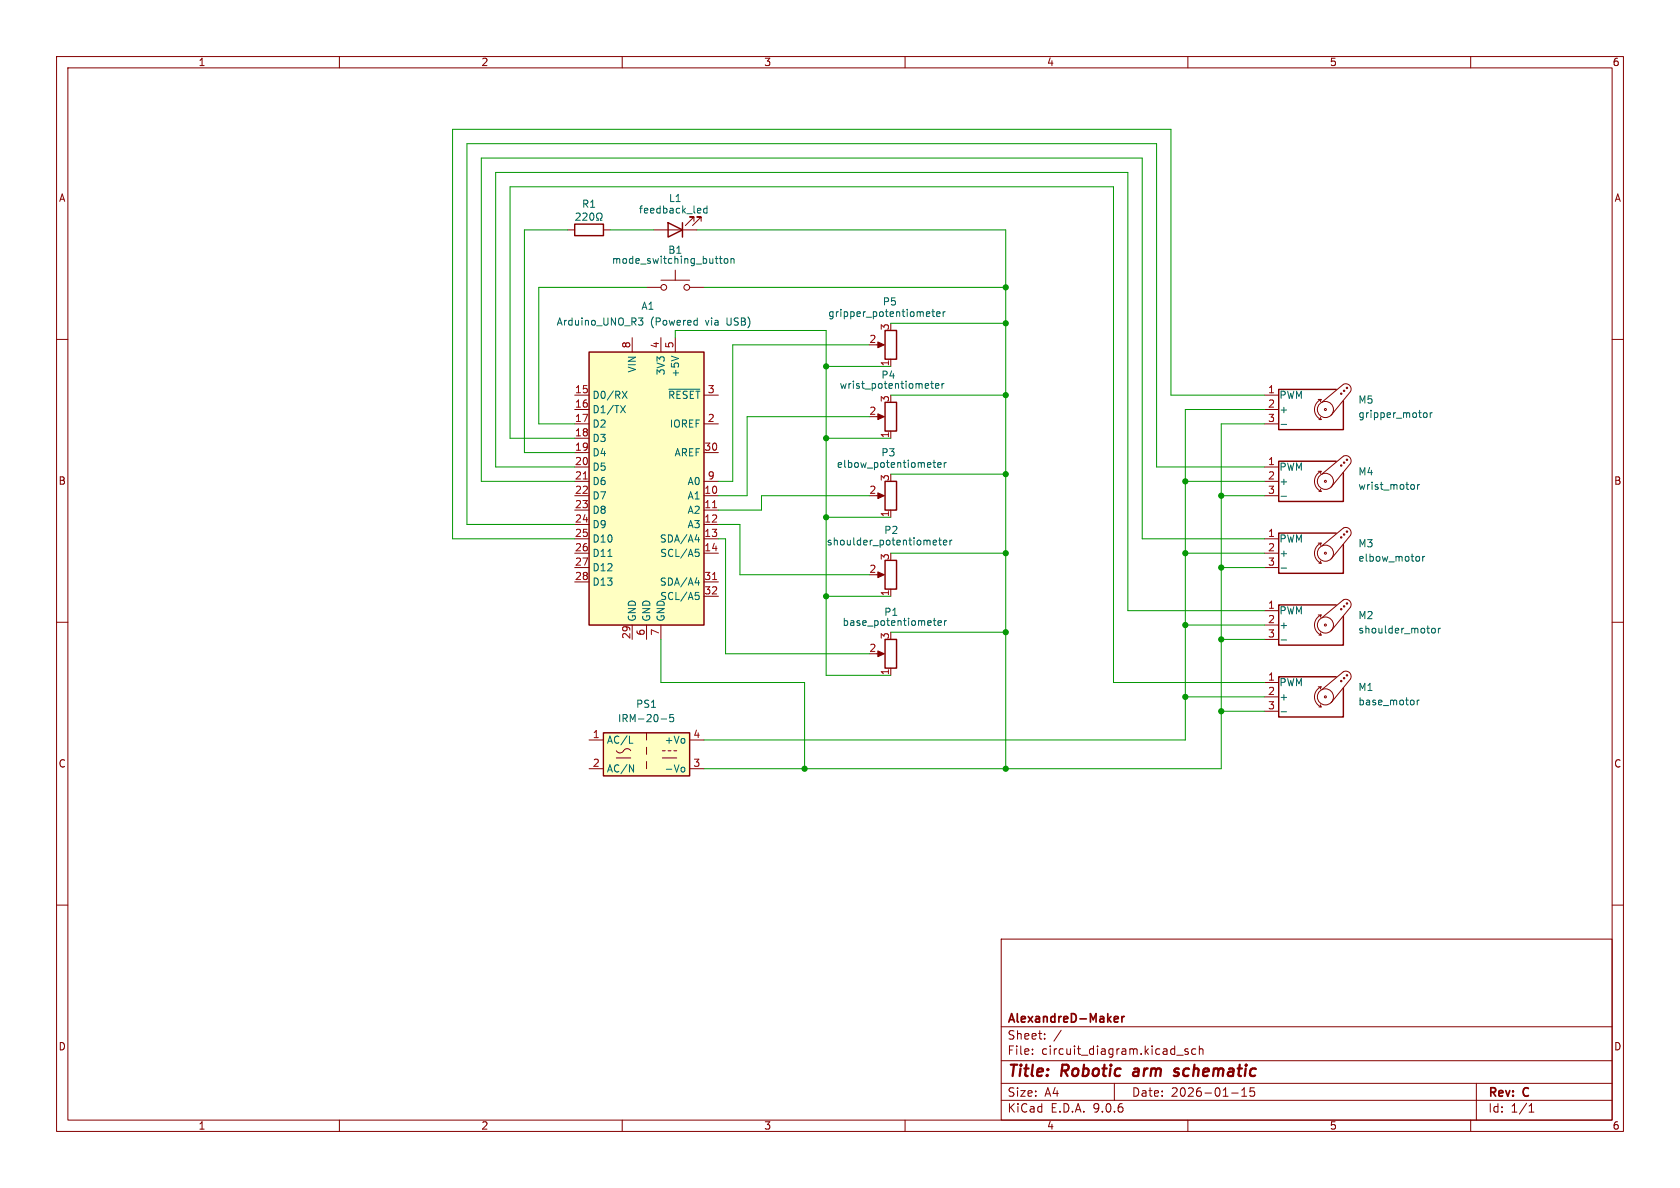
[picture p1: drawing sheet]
<svg xmlns="http://www.w3.org/2000/svg" width="297mm" height="210mm" viewBox="0 0 297 210" stroke-linecap="round" stroke-linejoin="round" font-family="sans-serif">
<g fill="none" stroke="#840000" stroke-width=".18">
<path d="M10 10h277v190h-277zM12 12h273v186h-273zM60 10v2M110 10v2M160 10v2M210 10v2M260 10v2M114.3 50.8h2.5M116.8 49.5h5.1M119.4 47.8v1.7M121.9 50.8h2.6M10 60h2"/>
<path d="M285 60h2M10 110h2M285 110h2M10 160h2M177 166h108v32h-108zM285 160h2M60 198v2M110 198v2M160 198v2M177 194.5h108M177 191.5h108M177 187.5h108"/>
<path d="M177 181.5h108M182.5 186.3v.1M182.5 185.5v.1M184.7 183.6v.1M184.7 182.8v.1M187.6 182.1l-1.3 2M197 191.5v3M208 186.5h1.2M210 198v2M210 185.5l-.3-.1-.2 .2v.2l.5 .2v.3h-.5M211.4 185.5l-.4-.1-.3 .3v.4l.1 .2h.6M212 185.5l.2-.1 .4 .1 .1 .9"/>
<path d="M212 184.9v1.5M217.7 193.2h1.2M219.5 193.8h.9M219.5 192.7l.5-.4v1.5M221.7 192.3h-.7v.7l.2-.1h.5l.1 .3-.1 .5-.2 .1-.5-.1M260 198v2M261 191.5v6.5M270.3 196.6h.9M270.3 195.5l.4-.4v1.5"/>
<circle cx="117.3" cy="50.8" r=".51"/>
<circle cx="121.4" cy="50.8" r=".51"/>
</g>
<path d="M200.4 189.5l-.1 .4 .2 .3M208.4 189a.49 .49 0 0 0-.8 .3l.1 .1 .6 .2 .1 .3-.3 .3-.6-.1" fill="none" stroke="#840000" stroke-width=".4"/>
<path d="M197 179.9l.2-.2h.3l.2 .2v.1l-.7 .2M198.3 179.7v1M198.8 179.7l-.3 .1-.2 .2M197 180.5l.2 .2 .4-.1" fill="none" stroke="#840000" stroke-width=".3"/>
<path d="M127.2 45.7h.5M127.4 45.3v1.1l.3 .2M128.1 45.8l.2-.1 .3 .1 .1 .5-.1 .2-.3 .1-.2-.2zM129.2 45.8l.2-.1 .3 .1 .1 .8M129.2 45.7v.9" fill="none" stroke="#006464" stroke-width=".18"/>
<path d="M104.1 62.2h20.4v48.3h-20.4z" fill="#ffffc2"/>
<path d="M104.1 62.2h20.4v48.3h-20.4zM156.5 71.1h2v5.1h-2zM156.5 85.1h2v5.1h-2zM156.5 99.1h2v5h-2zM156.5 113h2v5.1h-2z" fill="none" stroke="#840000" stroke-width=".25"/>
<g fill="none" stroke="#840000" stroke-width=".18">
<path d="M111.8 59.7v2.5M116.8 59.7v2.5M119.4 59.7v2.5M101.6 69.9h2.5M101.6 72.4h2.5M101.6 74.9h2.5M101.6 77.5h2.5M124.5 69.9h2.5M124.5 74.9h2.5M154.9 73.7h1.1M157.5 76.2v1.3M101.6 80h2.5"/>
<path d="M101.6 82.6h2.5M101.6 85.1h2.5M101.6 87.6h2.5M101.6 90.2h2.5M101.6 92.7h2.5M101.6 95.3h2.5M101.6 97.8h2.5M124.5 80h2.5M124.5 85.1h2.5M124.5 87.6h2.5M124.5 90.2h2.5M124.5 92.7h2.5"/>
<path d="M124.5 95.3h2.5M124.5 97.8h2.5M154.9 87.6h1.1M157.5 90.2v1.2M101.6 100.3h2.5M101.6 102.9h2.5M111.8 110.5v2.5M114.3 110.5v2.5M116.8 110.5v2.5M124.5 102.9h2.5M124.5 105.4h2.5M154.9 101.6h1.1"/>
<path d="M154.9 115.6h1.1M157.5 104.1v1.3M157.5 118.1v1.3"/>
</g>
<g fill="none" stroke="#006464" stroke-width=".18">
<path d="M112.9 56.2h.7l-.4 .5 .4 .1v.4l-.2 .3h-.4M122.9 56.6l.4 .1M123.3 57.4l-.4 .1M123.3 56.2v1.3M109.7 71.7l.9 1.3M110 69.2l.9 1.2M110.6 71.7l-.9 1.3M110.9 69.2l-.9 1.2M118.2 68.8h5.5M118.7 63l1.3 .4M164.5 67.8h.5M164.7 67.4v1.1l.3 .2"/>
<path d="M165.4 68.2l.6-.1-.1-.2-.3-.1-.2 .2v.6h.5M166.5 67.8v.9M166.9 67.8l-.4 .2M107.5 98.4h.7M122.9 95.4h.8M122.9 97.1h.6M123.1 97.6h.3l.2 .2-.1 .5-.4 .1M123.5 95v.8M164.9 81.8h.5M165.1 81.4v1l.3 .2M165.2 95.5l.3 .1 .1 .2-.6 .1M165.5 96.3h-.3"/>
<path d="M165.8 82.2l.6-.1-.1-.3h-.3l-.2 .2v.6h.5M165.9 95.5h.5M166.1 95.1v1.1l.3 .1M166.8 95.9l.6-.1-.1-.2-.3-.1-.2 .2v.6h.5M166.9 81.8v.8M167.3 81.8l-.4 .2M167.9 95.5v.8M168.3 95.5l-.4 .2M122.9 103h.8M122.9 104.7h.6M123.1 105.2h.3l.2 .2-.1 .5-.4 .1M123.5 102.6v.8"/>
<path d="M165 109.7h.5M165.2 109.3v1.1l.3 .2M165.8 110.1l.6-.1v-.2l-.4-.1-.2 .2 .1 .6h.5M167 109.7v.9M167.3 109.7l-.3 .3"/>
</g>
<path d="M103.1 84.7h.7M126 89.8h.7M126 102.5h.7" fill="none" stroke="#a90000" stroke-width=".18"/>
<g fill="#840000" stroke="#840000" stroke-width=".18">
<path d="M155.2 87.1l1.1 .5-1.1 .5z"/>
<path d="M155.2 101.1l1.1 .5-1.1 .5z"/>
<path d="M155.2 73.2l1.1 .5-1.1 .5z"/>
<path d="M155.2 115.1l1.1 .5-1.1 .5z"/>
</g>
<path d="M106.7 129.5h15.2v7.7h-15.2z" fill="#ffffc2"/>
<path d="M101.6 39.6h5.1v2.1h-5.1zM118.1 39.4l2.5 1.2-2.5 1.3zM120.6 39.4v2.5M156.5 58.4h2v5.1h-2zM236.2 68.8h-10.1v7.1h11.4v-5M236.2 81.5h-10.1v7.1h11.4v-5M236.2 94.2h-10.1v7.1h11.4v-5M236.2 106.9h-10.1v7.1h11.4v-5M236.2 119.6h-10.1v7.1h11.4v-5M106.7 129.5h15.2v7.7h-15.2z" fill="none" stroke="#840000" stroke-width=".25"/>
<g fill="none" stroke="#840000" stroke-width=".18">
<path d="M122.7 39.1v-.7h-.8h.8l-1.5 1.5M124 39.1v-.7h-.8h.8l-1.6 1.5M100.3 40.6h1.3M106.7 40.6h1.2M115.6 40.6h7.6M154.9 61h1.1M157.5 63.5v1.3M223.5 69.9h2.6M223.5 72.4h2.6M223.5 74.9h2.6M233 70.6h.6M233.2 74.2h.4"/>
<path d="M233.4 73.8l.2 .4M233.6 70.6a1.94 1.94 0 0 0-1.2 1.8 1.94 1.94 0 0 0 1.2 1.8M233.6 70.6l-.2 .4M233.7 71.1l3.8-3.2a.94 .94 0 0 1 1.1 .2 .94 .94 0 0 1 .2 1.1l-3.5 4.2M223.5 82.6h2.6M223.5 85.1h2.6M223.5 87.6h2.6M223.5 95.3h2.6M223.5 97.8h2.6M233 83.3h.6M233 96h.6M233.2 86.9h.4"/>
<path d="M233.2 99.6h.4M233.4 86.5l.2 .4M233.4 99.2l.2 .4M233.6 83.3a1.94 1.94 0 0 0-1.2 1.8 1.94 1.94 0 0 0 1.2 1.8M233.6 96a1.94 1.94 0 0 0-1.2 1.8 1.94 1.94 0 0 0 1.2 1.8M233.6 83.3l-.2 .4M233.6 96l-.2 .4M233.7 83.8l3.8-3.2a.94 .94 0 0 1 1.1 .2 .94 .94 0 0 1 .2 1.1l-3.5 4.2M233.7 96.5l3.8-3.2a.94 .94 0 0 1 1.1 .2 .94 .94 0 0 1 .2 1.1l-3.5 4.2M223.5 100.3h2.6M223.5 108h2.6M223.5 110.5h2.6"/>
<path d="M223.5 113h2.6M233 108.7h.6M233.2 112.3h.4M233.4 111.9l.2 .4M233.6 108.7a1.94 1.94 0 0 0-1.2 1.8 1.94 1.94 0 0 0 1.2 1.8M233.6 108.7l-.2 .4M233.7 109.2l3.8-3.2a.94 .94 0 0 1 1.1 .2 .94 .94 0 0 1 .2 1.1l-3.5 4.2M104.1 130.8h2.6M104.1 135.9h2.6M109 132.7a.8 .8 0 0 0 .8 .4 .8 .8 0 0 0 .6-.6 .73 .73 0 0 1 1.1 .2M109 134h2.5M114.3 129.5v1.3"/>
<path d="M114.3 132.1v1.3M114.3 134.6v1.3M117.1 134h2.5M117.1 132.7h.5M118.1 132.7h.5M119.1 132.7h.5M121.9 130.8h2.6M121.9 135.9h2.6M223.5 120.7h2.6M223.5 123.2h2.6M223.5 125.7h2.6M233 121.4h.6"/>
<path d="M233.2 125h.4M233.4 124.6l.2 .4M233.6 121.4a1.94 1.94 0 0 0-1.2 1.8 1.94 1.94 0 0 0 1.2 1.8M233.6 121.4l-.2 .4M233.7 121.9l3.8-3.2a.94 .94 0 0 1 1.1 .2 .94 .94 0 0 1 .2 1.1l-3.5 4.2"/>
<circle cx="234.3" cy="72.4" r=".18"/>
<circle cx="234.3" cy="72.4" r="1.42"/>
<circle cx="237.1" cy="69.6" r=".13"/>
<circle cx="237.6" cy="69.1" r=".13"/>
<circle cx="238.1" cy="68.6" r=".13"/>
<circle cx="234.3" cy="85.1" r=".18"/>
<circle cx="234.3" cy="97.8" r=".18"/>
<circle cx="234.3" cy="97.8" r="1.42"/>
<circle cx="234.3" cy="85.1" r="1.42"/>
<circle cx="237.1" cy="95" r=".13"/>
<circle cx="237.1" cy="82.3" r=".13"/>
<circle cx="237.6" cy="94.5" r=".13"/>
<circle cx="237.6" cy="81.8" r=".13"/>
<circle cx="238.1" cy="94" r=".13"/>
<circle cx="238.1" cy="81.3" r=".13"/>
<circle cx="234.3" cy="110.5" r=".18"/>
<circle cx="234.3" cy="110.5" r="1.42"/>
<circle cx="237.1" cy="107.7" r=".13"/>
<circle cx="237.6" cy="119.9" r=".13"/>
<circle cx="237.6" cy="107.2" r=".13"/>
<circle cx="238.1" cy="106.7" r=".13"/>
<circle cx="238.1" cy="119.4" r=".13"/>
<circle cx="234.3" cy="123.2" r=".18"/>
<circle cx="234.3" cy="123.2" r="1.42"/>
<circle cx="237.1" cy="120.4" r=".13"/>
</g>
<g fill="none" stroke="#006464" stroke-width=".18">
<path d="M101.8 37.8l.5-.1 .3 .3-.8 .9h.8M103.1 37.8l.4-.1 .3 .3-.8 .9h.8M104.4 37.8l.2-.1a.68 .68 0 0 1 .4 .6 .68 .68 0 0 1-.4 .6l-.2-.1-.1-.4zM105.5 38.9h.3v-.2a.54 .54 0 0 1-.3-.7 .54 .54 0 0 1 .8-.3 .58 .58 0 0 1-.2 1v.2h.3M123.8 36.9l.1 .2-.6 .1M125 36.9l-.4-.1-.2 .3 .1 .5h.5M125 36.4v1.3M164.2 55.1l.2 .3-.6 .1M164.3 55.9l-.1 .1M164.7 55.1h.5M164.9 54.7v1.1l.3 .2M165.6 55.5l.6-.1-.1-.2-.3-.1-.2 .2v.6h.5"/>
<path d="M166.7 55.1v.9M167.1 55.1l-.4 .2M226.5 75h1M251.6 73.2l.3-.2h.3l.1 .2-.1 .5-.3 .1-.3-.2M252.8 73v.8M253.2 73l-.4 .2M226.5 87.7h1M249.6 85.7h.3l.2 .2-.1 .5-.4 .1M250.6 85.7v.8M250.7 98.4l.3 .2v.4l-.3 .2M251 85.7l-.4 .2M251.5 98.4v.8"/>
<path d="M251.9 98.4l-.4 .2M226.5 100.4h1M226.5 113.1h1M253.2 111.1h.3l.2 .2v.4l-.2 .2-.3-.1-.1-.1zM254.3 111.1v.8M254.7 111.1l-.4 .2M111.3 131.4h.6M111.3 135.2l.7 1.3v-1.3M116.9 127.1h.9M119 126.3h-.6v.6l.2-.1 .4 .1 .1 .1-.1 .5-.1 .1-.5-.1M120.6 135.6l.3 .1 .2 .2-.1 .4-.4 .2M226.5 125.8h1"/>
<path d="M249.9 123.9v.6M250.5 123.8v.8M250.9 123.8l-.4 .2"/>
</g>
<path d="M155.2 60.5l1.1 .5-1.1 .5z" fill="#840000" stroke="#840000" stroke-width=".18"/>
<g fill="none" stroke="#009600" stroke-width=".18">
<path d="M100.3 40.6h-7.6v39.4h8.9M107.9 40.6h7.7M114.3 50.8h-19.1v24.1h6.4M119.4 59.7v-1.3h26.6v61h11.5M123.2 40.6h54.6v95.3M124.5 50.8h53.3M157.5 57.2h20.3M101.6 77.5h-11.4v-44.5h106.6v87.7h26.7M146 77.5h11.5M146 64.8h11.5M153.7 61h-24.2v24.1h-2.5M153.7 73.7h-21.6v13.9h-5.1"/>
<path d="M157.5 69.9h20.3M223.5 74.9h-7.6v61h-91.4M223.5 72.4h-14v58.4h-85M223.5 69.9h-16.5v-47h-127v72.4h21.6M101.6 85.1h-16.5v-57.2h116.8v67.4h21.6M101.6 82.6h-14v-52.1h111.8v77.5h24.1M127 95.3h1.3v20.3h25.4M127 92.7h3.8v8.9h22.9M146 91.4h11.5M153.7 87.6h-19.1v2.6h-7.6M157.5 97.8h20.3M157.5 83.8h20.3"/>
<path d="M209.5 97.8h14M209.5 85.1h14M215.9 87.6h7.6M223.5 82.6h-19v-57.2h-122v67.3h19.1M116.8 113v7.7h25.4v15.2M146 105.4h11.5M157.5 111.8h20.3M209.5 110.5h14M215.9 100.3h7.6M215.9 113h7.6M209.5 123.2h14M215.9 125.7h7.6"/>
</g>
<g fill="#009600" stroke="#009600" stroke-width=".18">
<circle cx="142.2" cy="135.9" r=".46"/>
<circle cx="146" cy="105.4" r=".46"/>
<circle cx="146" cy="91.4" r=".46"/>
<circle cx="215.9" cy="87.6" r=".46"/>
<circle cx="215.9" cy="100.3" r=".46"/>
<circle cx="209.5" cy="85.1" r=".46"/>
<circle cx="177.8" cy="69.9" r=".46"/>
<circle cx="177.8" cy="83.8" r=".46"/>
<circle cx="146" cy="77.5" r=".46"/>
<circle cx="146" cy="64.8" r=".46"/>
<circle cx="177.8" cy="50.8" r=".46"/>
<circle cx="177.8" cy="57.2" r=".46"/>
<circle cx="215.9" cy="125.7" r=".46"/>
<circle cx="209.5" cy="123.2" r=".46"/>
<circle cx="177.8" cy="97.8" r=".46"/>
<circle cx="177.8" cy="111.8" r=".46"/>
<circle cx="209.5" cy="97.8" r=".46"/>
<circle cx="215.9" cy="113" r=".46"/>
<circle cx="177.8" cy="135.9" r=".46"/>
<circle cx="209.5" cy="110.5" r=".46"/>
</g>
<g font-size="2.8" fill="#840000">
<text x="178" y="190.9">Title:</text>
<text x="187.7" y="190.9">Robotic</text>
<text x="201.2" y="190.9">arm</text>
<text x="209.3" y="190.9">schematic</text>
</g>
<g font-size="2.1" fill="#840000">
<text x="178" y="184">Sheet:</text>
<text x="178" y="181.2">AlexandreD-Maker</text>
<text x="178" y="186.7">File:</text>
<text x="184.1" y="186.7">circuit_diagram.kicad_sch</text>
<text x="178" y="196.9">KiCad</text>
<text x="178" y="194.1">Size:</text>
<text x="184.7" y="194.1">A4</text>
<text x="185.7" y="196.9">E.D.A.</text>
<text x="193.3" y="196.9">9.0.6</text>
<text x="200" y="194.1">Date:</text>
<text x="207" y="194.1">2026-01-15</text>
<text x="263" y="194.3">Rev:</text>
<text x="263" y="196.9">Id:</text>
<text x="267.1" y="196.9">1/1</text>
<text x="269.4" y="194.3">C</text>
</g>
<g font-size="1.8" fill="#840000">
<text x="35" y="11.9">1</text>
<text x="85" y="11.9">2</text>
<text x="135" y="11.9">3</text>
<text x="185" y="11.9">4</text>
<text x="235" y="11.9">5</text>
<text x="285" y="11.9">6</text>
<text x="10.3" y="35.9">A</text>
<text x="285.3" y="35.9">A</text>
<text x="10.3" y="85.9">B</text>
<text x="285.3" y="85.9">B</text>
<text x="10.3" y="135.9">C</text>
<text x="285.3" y="135.9">C</text>
<text x="10.3" y="185.9">D</text>
<text x="285.3" y="185.9">D</text>
<text x="35" y="199.9">1</text>
<text x="85" y="199.9">2</text>
<text x="135" y="199.9">3</text>
<text x="185" y="199.9">4</text>
<text x="235" y="199.9">5</text>
<text x="285" y="199.9">6</text>
</g>
<g font-size="1.8" fill="#006464">
<text x="118.2" y="35.9">L1</text>
<text x="102.8" y="36.9">R1</text>
<text x="112.9" y="37.9">feedback_led</text>
<text x="108.1" y="46.8">mode_switching_button</text>
<text x="118" y="45.1">B1</text>
<text x="98.3" y="57.8">Arduino_UNO_R3</text>
<text x="113.3" y="55">A1</text>
<text x="115" y="57.8">(Powered</text>
<text x="124.8" y="57.8">via</text>
<text x="128.7" y="57.8">USB)</text>
<text x="146.3" y="56.2">gripper_potentiometer</text>
<text x="156" y="54.2">P5</text>
<text x="112.6" y="66" transform="rotate(-90 112.6 66)">VIN</text>
<text x="104.6" y="70.7">D0/RX</text>
<text x="117.7" y="66.4" transform="rotate(-90 117.7 66.4)">3V3</text>
<text x="118" y="70.7">~{RESET}</text>
<text x="120.2" y="66.8" transform="rotate(-90 120.2 66.8)">+5V</text>
<text x="148.3" y="68.9">wrist_potentiometer</text>
<text x="155.7" y="67.2">P4</text>
<text x="226.1" y="70.7">PWM</text>
<text x="240" y="71.6">M5</text>
<text x="104.6" y="73.3">D1/TX</text>
<text x="104.6" y="75.8">D2</text>
<text x="118.3" y="75.8">IOREF</text>
<text x="226.1" y="73.3">+</text>
<text x="240" y="74.1">gripper_motor</text>
<text x="104.6" y="78.3">D3</text>
<text x="104.6" y="80.9">D4</text>
<text x="104.6" y="83.4">D5</text>
<text x="119.2" y="80.9">AREF</text>
<text x="147.8" y="82.9">elbow_potentiometer</text>
<text x="155.7" y="80.9">P3</text>
<text x="226.1" y="83.4">PWM</text>
<text x="104.6" y="86">D6</text>
<text x="104.6" y="88.5">D7</text>
<text x="121.5" y="86">A0</text>
<text x="121.5" y="88.5">A1</text>
<text x="226.1" y="86">+</text>
<text x="240" y="84.3">M4</text>
<text x="240" y="86.8">wrist_motor</text>
<text x="104.6" y="91">D8</text>
<text x="104.6" y="93.6">D9</text>
<text x="121.5" y="91">A2</text>
<text x="121.5" y="93.6">A3</text>
<text x="156.2" y="94.6">P2</text>
<text x="104.6" y="96.1">D10</text>
<text x="104.6" y="98.7">D11</text>
<text x="104.6" y="101.2">D12</text>
<text x="116.6" y="96.1">SDA/A4</text>
<text x="116.6" y="98.7">SCL/A5</text>
<text x="146.1" y="96.6">shoulder_potentiometer</text>
<text x="226.1" y="96.1">PWM</text>
<text x="226.1" y="98.7">+</text>
<text x="240" y="97">M3</text>
<text x="240" y="99.5">elbow_motor</text>
<text x="104.6" y="103.7">D13</text>
<text x="116.6" y="103.7">SDA/A4</text>
<text x="116.6" y="106.3">SCL/A5</text>
<text x="112.6" y="110" transform="rotate(-90 112.6 110)">GND</text>
<text x="115.2" y="110" transform="rotate(-90 115.2 110)">GND</text>
<text x="117.7" y="110" transform="rotate(-90 117.7 110)">GND</text>
<text x="148.9" y="110.8">base_potentiometer</text>
<text x="156.2" y="109.1">P1</text>
<text x="226.1" y="108.8">PWM</text>
<text x="226.1" y="111.4">+</text>
<text x="240" y="109.7">M2</text>
<text x="240" y="112.2">shoulder_motor</text>
<text x="112.4" y="125.3">PS1</text>
<text x="226.1" y="121.5">PWM</text>
<text x="226.1" y="124.1">+</text>
<text x="240" y="122.4">M1</text>
<text x="240" y="124.9">base_motor</text>
<text x="107.2" y="131.7">AC/L</text>
<text x="109.1" y="127.9">IRM-20-5</text>
<text x="117.4" y="131.7">+Vo</text>
<text x="107.2" y="136.8">AC/N</text>
<text x="117.4" y="136.8">-Vo</text>
</g>
<g font-size="1.8" fill="#a90000">
<text x="157.2" y="58.5" transform="rotate(-90 157.2 58.5)">3</text>
<text x="111.5" y="61.7" transform="rotate(-90 111.5 61.7)">8</text>
<text x="116.6" y="61.7" transform="rotate(-90 116.6 61.7)">4</text>
<text x="119.1" y="61.7" transform="rotate(-90 119.1 61.7)">5</text>
<text x="153.6" y="60.7">2</text>
<text x="157.2" y="64.8" transform="rotate(-90 157.2 64.8)">1</text>
<text x="101.6" y="69.6">15</text>
<text x="125" y="69.6">3</text>
<text x="157.2" y="71.2" transform="rotate(-90 157.2 71.2)">3</text>
<text x="224.1" y="69.6">1</text>
<text x="101.6" y="72.1">16</text>
<text x="101.6" y="74.7">17</text>
<text x="101.6" y="77.2">18</text>
<text x="125" y="74.7">2</text>
<text x="153.6" y="73.4">2</text>
<text x="157.2" y="77.5" transform="rotate(-90 157.2 77.5)">1</text>
<text x="224.1" y="72.1">2</text>
<text x="224.1" y="74.7">3</text>
<text x="101.6" y="79.8">19</text>
<text x="101.6" y="82.3">20</text>
<text x="124.4" y="79.8">30</text>
<text x="224.1" y="82.3">1</text>
<text x="101.6" y="84.8">21</text>
<text x="101.6" y="87.4">22</text>
<text x="101.6" y="89.9">23</text>
<text x="124.4" y="87.4">10</text>
<text x="124.4" y="89.9">11</text>
<text x="125" y="84.8">9</text>
<text x="153.6" y="87.4">2</text>
<text x="157.2" y="85.2" transform="rotate(-90 157.2 85.2)">3</text>
<text x="224.1" y="84.8">2</text>
<text x="224.1" y="87.4">3</text>
<text x="101.6" y="92.5">24</text>
<text x="101.6" y="95">25</text>
<text x="124.4" y="92.5">12</text>
<text x="124.4" y="95">13</text>
<text x="157.2" y="91.5" transform="rotate(-90 157.2 91.5)">1</text>
<text x="224.1" y="95">1</text>
<text x="101.6" y="97.5">26</text>
<text x="101.6" y="100.1">27</text>
<text x="124.4" y="97.5">14</text>
<text x="153.6" y="101.3">2</text>
<text x="157.2" y="99.1" transform="rotate(-90 157.2 99.1)">3</text>
<text x="224.1" y="97.5">2</text>
<text x="224.1" y="100.1">3</text>
<text x="101.6" y="102.6">28</text>
<text x="124.4" y="102.6">31</text>
<text x="124.4" y="105.2">32</text>
<text x="157.2" y="105.5" transform="rotate(-90 157.2 105.5)">1</text>
<text x="224.1" y="107.7">1</text>
<text x="111.5" y="113.1" transform="rotate(-90 111.5 113.1)">29</text>
<text x="114" y="112.5" transform="rotate(-90 114 112.5)">6</text>
<text x="116.6" y="112.5" transform="rotate(-90 116.6 112.5)">7</text>
<text x="157.2" y="113.1" transform="rotate(-90 157.2 113.1)">3</text>
<text x="224.1" y="110.2">2</text>
<text x="224.1" y="112.8">3</text>
<text x="153.6" y="115.3">2</text>
<text x="157.2" y="119.5" transform="rotate(-90 157.2 119.5)">1</text>
<text x="224.1" y="120.4">1</text>
<text x="224.1" y="122.9">2</text>
<text x="224.1" y="125.5">3</text>
<text x="104.7" y="130.6">1</text>
<text x="122.5" y="130.6">4</text>
<text x="104.7" y="135.6">2</text>
<text x="122.5" y="135.6">3</text>
</g>
</svg>
